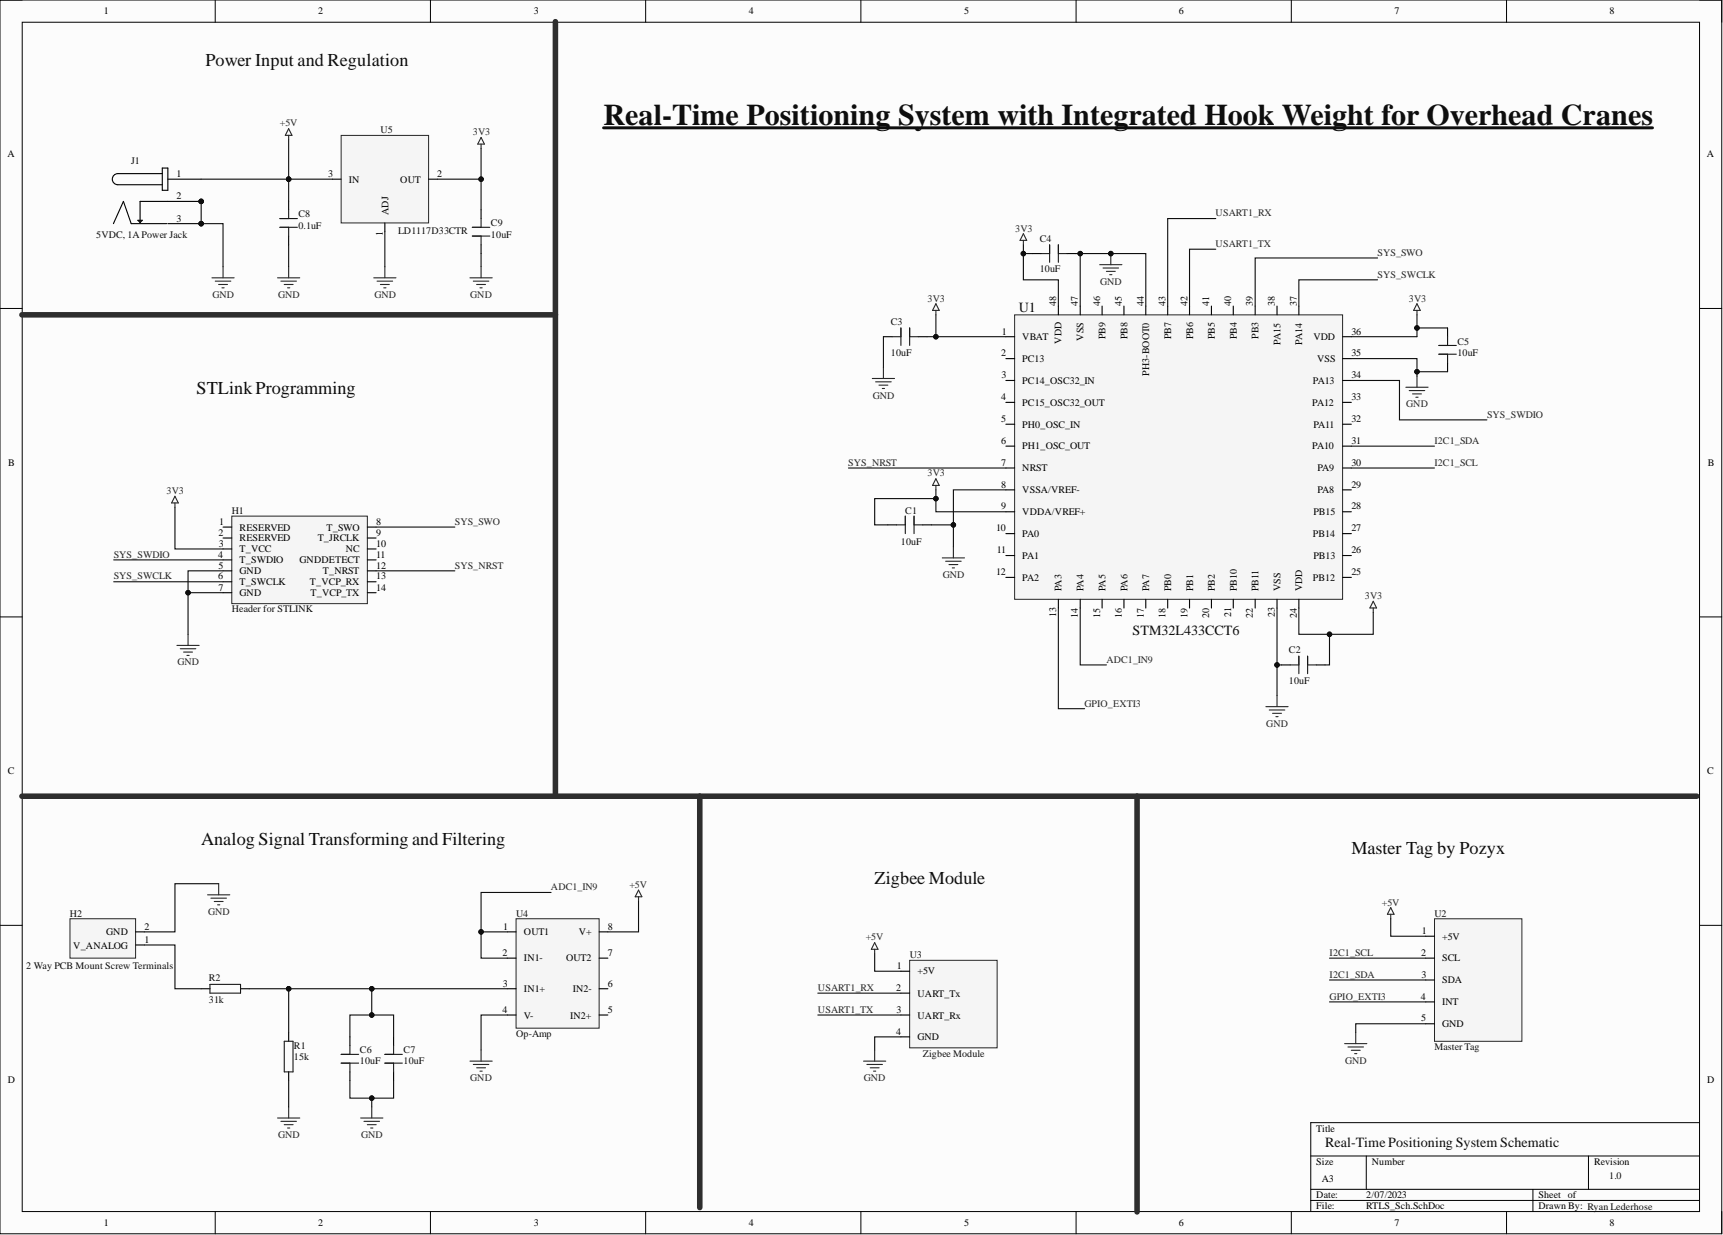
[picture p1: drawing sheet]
<svg xmlns="http://www.w3.org/2000/svg" width="393mm" height="282mm" viewBox="0 0 393 282" stroke-linecap="round" stroke-linejoin="round" font-family="sans-serif">
<path d="M0 0h393.1v281.6h-393.1z" fill-rule="evenodd" fill="#fcfcfc"/>
<path d="M0 0h393.1v281.6h-393.1z" fill="none" stroke="#000" stroke-width=".23"/>
<path d="M5.1 5.1h382.9v271.4h-382.9z" fill-rule="evenodd" fill="#fcfcfc"/>
<g fill="none" stroke="#000" stroke-width=".23">
<path d="M0 0h5.1M5.1 5.1h382.9v271.4h-382.9zM49.1 0v5.1M98.3 0v5.1M147.4 0v5.1M196.5 0v5.1M245.7 0v5.1M294.8 0v5.1M343.9 0v5.1M388 0h5.1v5.1M0 70.4h5.1M388 70.4h5.1"/>
<path d="M0 140.8h5.1M388 140.8h5.1M0 211.2h5.1M388 211.2h5.1M388 256.2h-88.8v20.3M49.1 276.5v5.1M98.3 276.5v5.1M147.4 276.5v5.1M196.5 276.5v5.1M245.7 276.5v5.1M294.8 276.5v5.1M299.2 263.8h88.8"/>
<path d="M299.2 271.4h88.8M299.2 274h88.8M311.9 263.8v7.6M343.9 276.5v5.1M350 271.4v5.1M362.6 263.8v7.6M393.1 276.5v5.1"/>
</g>
<g fill="none" stroke="#262626" stroke-width=".25">
<path d="M233.6 53.3l.8 1.6h-1.5zM233.6 54.9v1M253.6 57.9v2.5M213.7 69.3l.7 1.5h-1.5zM213.7 70.8v1.1M251.1 60.4h5M251.8 61.2h3.6M252.6 61.9h2M253.3 62.7h.5M323.5 69.3l.7 1.5h-1.5zM323.5 70.8v1.1M320.9 88.4h5.1"/>
<path d="M321.7 89.1h3.6M322.5 89.9h2M323.2 90.7h.5M323.5 85.8v2.6M213.7 110.8v1M213.7 109.3l.7 1.5h-1.5zM215.1 127.3h5.1M215.9 128.1h3.5M216.6 128.9h2.1M217.4 129.6h.5M217.7 124.8v2.5M313.5 137.2l.8 1.6h-1.6z"/>
<path d="M313.5 138.8v1M291.5 158.7v2.6M289 161.3h5.1M289.8 162h3.5M290.5 162.8h2M291.3 163.6h.5"/>
</g>
<circle cx="253.6" cy="57.9" r=".51" fill="#0e0e0e"/>
<circle cx="253.6" cy="57.9" r=".51" fill="none" stroke="#0e0e0e" stroke-width=".23"/>
<g fill="none" stroke="#262626" stroke-width=".25">
<path d="M199.1 86.4h5.1M199.9 87.1h3.6M200.7 87.9h2M201.4 88.7h.5M201.7 83.8v2.6M145.8 203.2l.7 1.5h-1.5zM145.8 204.7v1M109.8 239.7v2.5M63.4 255.2h5M64.1 255.9h3.6M64.9 256.7h2M65.6 257.5h.6"/>
<path d="M65.9 252.6v2.6M82.3 255.2h5.1M83.1 255.9h3.5M83.9 256.7h2M84.6 257.5h.5M84.9 252.6v2.6M107.3 242.2h5.1M108 242.9h3.6M108.8 243.7h2M109.6 244.5h.5"/>
</g>
<path d="M77.9 30.9h19.9v20h-19.9z" fill-rule="evenodd" fill="#f5f5f5"/>
<path d="M77.9 30.9h19.9v20h-19.9z" fill="none" stroke="#262626" stroke-width=".23"/>
<path d="M75.9 40.9h2M87.9 50.9v2M97.8 40.9h2" fill="none" stroke="#000" stroke-width=".25"/>
<g fill="none" stroke="#262626" stroke-width=".25">
<path d="M65.9 29.4l.8 1.5h-1.6zM65.9 30.9v1M109.8 31.4l.8 1.5h-1.5zM109.8 32.9v1M48.4 63.4h5.1M49.1 64.2h3.6M49.9 64.9h2M50.7 65.7h.5M50.9 60.9v2.5M63.4 63.4h5M64.1 64.2h3.6M64.9 64.9h2"/>
<path d="M65.6 65.7h.5M65.9 60.9v2.5M85.3 63.4h5.1M86.1 64.2h3.5M86.8 64.9h2.1M87.6 65.7h.5M87.9 60.9v2.5M107.3 63.4h5.1M108 64.2h3.6M108.8 64.9h2M109.6 65.7h.5M109.8 60.9v2.5"/>
</g>
<path d="M207.7 219.2h19.9v20h-19.9z" fill-rule="evenodd" fill="#f5f5f5"/>
<path d="M207.7 219.2h19.9v20h-19.9z" fill="none" stroke="#262626" stroke-width=".23"/>
<path d="M205.7 221.7h2M205.7 226.7h2M205.7 231.7h2M205.7 236.6h2" fill="none" stroke="#000" stroke-width=".25"/>
<path d="M199.7 215.1l.7 1.6h-1.5zM199.7 216.7v1M199.7 239.7v2.5M197.1 242.2h5.1M197.9 242.9h3.6M198.7 243.7h2M199.4 244.5h.5" fill="none" stroke="#262626" stroke-width=".25"/>
<path d="M327.5 209.7h19.9v28h-19.9z" fill-rule="evenodd" fill="#f5f5f5"/>
<path d="M327.5 209.7h19.9v28h-19.9z" fill="none" stroke="#262626" stroke-width=".23"/>
<path d="M325.5 213.7h2M325.5 218.7h2M325.5 223.7h2M325.5 228.7h2M325.5 233.7h2" fill="none" stroke="#000" stroke-width=".25"/>
<path d="M317.5 207.1l.8 1.6h-1.6zM317.5 208.7v1M307 238.2h5M307.7 239h3.6M308.5 239.7h2M309.5 235.7v2.5M309.3 240.5h.5" fill="none" stroke="#262626" stroke-width=".25"/>
<path d="M231.6 71.9h74.9v64.9h-74.9z" fill-rule="evenodd" fill="#f5f5f5"/>
<path d="M231.6 71.9h74.9v64.9h-74.9z" fill="none" stroke="#262626" stroke-width=".23"/>
<g fill="none" stroke="#000" stroke-width=".25">
<path d="M229.6 76.8h2M241.6 69.9v2M246.6 69.9v2M251.6 69.9v2M256.6 69.9v2M261.6 69.9v2M266.6 69.9v2M271.6 69.9v2M276.6 69.9v2M281.5 69.9v2M286.5 69.9v2M291.5 69.9v2"/>
<path d="M296.5 69.9v2M306.5 76.8h2M229.6 81.8h2M229.6 86.8h2M229.6 91.8h2M229.6 96.8h2M306.5 81.8h2M306.5 86.8h2M306.5 91.8h2M306.5 96.8h2M229.6 101.8h2M229.6 106.8h2"/>
<path d="M229.6 111.8h2M229.6 116.8h2M306.5 101.8h2M306.5 106.8h2M306.5 111.8h2M306.5 116.8h2M229.6 121.8h2M229.6 126.8h2M229.6 131.8h2M241.6 136.8v2M246.6 136.8v2M251.6 136.8v2"/>
<path d="M256.6 136.8v2M261.6 136.8v2M266.6 136.8v2M271.6 136.8v2M276.6 136.8v2M281.5 136.8v2M286.5 136.8v2M291.5 136.8v2M296.5 136.8v2M306.5 121.8h2M306.5 126.8h2M306.5 131.8h2"/>
</g>
<path d="M117.8 209.7h19v25h-19z" fill-rule="evenodd" fill="#f5f5f5"/>
<path d="M117.8 209.7h19v25h-19z" fill="none" stroke="#262626" stroke-width=".23"/>
<g fill="none" stroke="#000" stroke-width=".25">
<path d="M65.9 45.9v2M65.9 53.9v2M109.8 47.9v2M109.8 55.9v2M235.6 57.9h2M243.6 57.9h2M201.7 76.8h2M209.7 76.8h2M330.5 74.9v1.9M330.5 82.8v2M202.7 119.8h2M210.7 119.8h2"/>
<path d="M292.5 151.8h2M300.5 151.8h2M115.8 218.7h2M115.8 212.7h2M136.8 218.7h2M136.8 212.7h2M45.9 225.7h2M54.9 225.7h2M65.9 235.7v2M79.9 236.6v2M89.9 236.6v2M115.8 225.7h2"/>
<path d="M115.8 231.7h2M136.8 225.7h2M136.8 231.7h2M65.9 244.6v2M79.9 244.6v2M89.9 244.6v2"/>
</g>
<g fill="none" stroke="#1c1c1c" stroke-width=".25">
<path d="M63.9 51.9h4M63.9 49.9h4M65.9 47.9v2M65.9 51.9v2M107.8 53.9h4M107.8 51.9h4M109.8 49.9v2M109.8 53.9v2M237.6 57.9h2M239.6 55.9v4M241.6 57.9h2M241.6 55.9v4"/>
<path d="M203.7 76.8h2M205.7 74.9v3.9M207.7 76.8h2M207.7 74.9v3.9M328.5 78.8h4M330.5 76.8v2M328.5 80.8h4M330.5 80.8v2M204.7 119.8h2M206.7 117.8v4M208.7 119.8h2M208.7 117.8v4"/>
<path d="M294.5 151.8h2M296.5 149.8v4M298.5 151.8h2M298.5 149.8v4M47.9 224.7h7v2h-7zM64.9 237.7h2v6.9h-2zM79.9 238.6v2M89.9 238.6v2M77.9 242.6h4M77.9 240.6h4M79.9 242.6v2M87.9 242.6h4"/>
<path d="M87.9 240.6h4M89.9 242.6v2"/>
</g>
<circle cx="45.9" cy="46" r=".51" fill="#0e0e0e"/>
<circle cx="45.9" cy="46" r=".51" fill="none" stroke="#0e0e0e" stroke-width=".23"/>
<circle cx="45.9" cy="51" r=".51" fill="#0e0e0e"/>
<circle cx="45.9" cy="51" r=".51" fill="none" stroke="#0e0e0e" stroke-width=".23"/>
<path d="M38.3 40.9h7.6M38.3 46h7.6" fill="none" stroke="#000" stroke-width=".25"/>
<circle cx="45.9" cy="46" r=".51" fill="#0e0e0e"/>
<circle cx="45.9" cy="46" r=".51" fill="none" stroke="#0e0e0e" stroke-width=".23"/>
<path d="M38.3 51h7.6" fill="none" stroke="#000" stroke-width=".25"/>
<circle cx="45.9" cy="51" r=".51" fill="#0e0e0e"/>
<circle cx="45.9" cy="51" r=".51" fill="none" stroke="#0e0e0e" stroke-width=".23"/>
<path d="M37.1 39.6h-10.2a1.27 1.27 0 0 0-1.3 1.3 1.27 1.27 0 0 0 1.3 1.3h10.2M37.1 38.4h1.2v5h-1.2zM25.9 51l2.3-5 1.7 5h8.2M31.5 50.3h1l-.5 .5zM38.3 46h-6.3v4.8" fill="none" stroke="#000" stroke-width=".25"/>
<path d="M16 209.7h15v9h-15z" fill-rule="evenodd" fill="#f5f5f5"/>
<path d="M16 209.7h15v9h-15z" fill="none" stroke="#262626" stroke-width=".23"/>
<path d="M31 215.7h2M31 212.7h2" fill="none" stroke="#000" stroke-width=".25"/>
<path d="M47.4 204.2h5.1M48.2 205h3.5M48.9 205.8h2M49.7 206.5h.5M49.9 201.7v2.5" fill="none" stroke="#262626" stroke-width=".25"/>
<path d="M126.8 4.9v67h-121.8M5 181.7h382.4M159.8 181.7v93.9M259.6 181.7v94.9" fill="none" stroke="#2e2e2e" stroke-width="1.3"/>
<path d="M137.8 29.2h239.5" fill="none" stroke="#0e0e0e" stroke-width=".68"/>
<path d="M52.9 117.8h31v20h-31z" fill-rule="evenodd" fill="#f5f5f5"/>
<path d="M52.9 117.8h31v20h-31z" fill="none" stroke="#262626" stroke-width=".23"/>
<g fill="none" stroke="#000" stroke-width=".25">
<path d="M50.9 120.3h2M50.9 122.8h2M50.9 125.3h2M50.9 127.8h2M50.9 130.3h2M50.9 132.8h2M50.9 135.3h2M83.9 120.3h2M83.9 122.8h2M83.9 125.3h2M83.9 127.8h2M83.9 130.3h2"/>
<path d="M83.9 132.8h2M83.9 135.3h2"/>
</g>
<path d="M39.9 113.3l.8 1.5h-1.5zM39.9 114.8v1M40.4 147.3h5.1M41.2 148.1h3.5M41.9 148.8h2M42.7 149.6h.5M42.9 144.8v2.5" fill="none" stroke="#262626" stroke-width=".25"/>
<path d="M126.8 71.9v109.8" fill="none" stroke="#2e2e2e" stroke-width="1.3"/>
<path d="M308.5 76.8h15M303.5 144.8v7h-1" fill="none" stroke="#0e0e0e" stroke-width=".25"/>
<circle cx="303.5" cy="144.8" r=".51" fill="#0e0e0e"/>
<circle cx="303.5" cy="144.8" r=".51" fill="none" stroke="#0e0e0e" stroke-width=".23"/>
<path d="M291.5 151.8v6.9" fill="none" stroke="#0e0e0e" stroke-width=".25"/>
<circle cx="291.5" cy="151.8" r=".51" fill="#0e0e0e"/>
<circle cx="291.5" cy="151.8" r=".51" fill="none" stroke="#0e0e0e" stroke-width=".23"/>
<path d="M212.7 119.8h5" fill="none" stroke="#0e0e0e" stroke-width=".25"/>
<circle cx="217.7" cy="119.8" r=".51" fill="#0e0e0e"/>
<circle cx="217.7" cy="119.8" r=".51" fill="none" stroke="#0e0e0e" stroke-width=".23"/>
<path d="M213.7 113.8h-14v6h3" fill="none" stroke="#0e0e0e" stroke-width=".25"/>
<circle cx="213.7" cy="113.8" r=".51" fill="#0e0e0e"/>
<circle cx="213.7" cy="113.8" r=".51" fill="none" stroke="#0e0e0e" stroke-width=".23"/>
<path d="M201.7 76.8v7M213.7 71.9v4.9h-2" fill="none" stroke="#0e0e0e" stroke-width=".25"/>
<circle cx="213.7" cy="76.8" r=".51" fill="#0e0e0e"/>
<circle cx="213.7" cy="76.8" r=".51" fill="none" stroke="#0e0e0e" stroke-width=".23"/>
<path d="M213.7 76.8h15.9" fill="none" stroke="#0e0e0e" stroke-width=".25"/>
<circle cx="213.7" cy="76.8" r=".51" fill="#0e0e0e"/>
<circle cx="213.7" cy="76.8" r=".51" fill="none" stroke="#0e0e0e" stroke-width=".23"/>
<path d="M233.6 57.9h2" fill="none" stroke="#0e0e0e" stroke-width=".25"/>
<circle cx="233.6" cy="57.9" r=".51" fill="#0e0e0e"/>
<circle cx="233.6" cy="57.9" r=".51" fill="none" stroke="#0e0e0e" stroke-width=".23"/>
<path d="M323.5 84.8h7" fill="none" stroke="#0e0e0e" stroke-width=".25"/>
<circle cx="323.5" cy="84.8" r=".51" fill="#0e0e0e"/>
<circle cx="323.5" cy="84.8" r=".51" fill="none" stroke="#0e0e0e" stroke-width=".23"/>
<path d="M323.5 74.9h7" fill="none" stroke="#0e0e0e" stroke-width=".25"/>
<circle cx="323.5" cy="74.9" r=".51" fill="#0e0e0e"/>
<circle cx="323.5" cy="74.9" r=".51" fill="none" stroke="#0e0e0e" stroke-width=".23"/>
<path d="M277.6 49.9h-11v20M277.6 56.9h-6v13M308.5 106.8h19M308.5 101.8h19M241.6 138.8v22.9h6M246.6 138.8v13h6M125.8 203.7h-16v9h6M145.8 205.7v7h-7M115.8 231.7h-6v8" fill="none" stroke="#0e0e0e" stroke-width=".25"/>
<circle cx="109.8" cy="212.7" r=".51" fill="#0e0e0e"/>
<circle cx="109.8" cy="212.7" r=".51" fill="none" stroke="#0e0e0e" stroke-width=".23"/>
<path d="M109.8 212.7v6h6" fill="none" stroke="#0e0e0e" stroke-width=".25"/>
<circle cx="109.8" cy="212.7" r=".51" fill="#0e0e0e"/>
<circle cx="109.8" cy="212.7" r=".51" fill="none" stroke="#0e0e0e" stroke-width=".23"/>
<path d="M84.9 231.7h5v4.9" fill="none" stroke="#0e0e0e" stroke-width=".25"/>
<circle cx="84.9" cy="231.7" r=".51" fill="#0e0e0e"/>
<circle cx="84.9" cy="231.7" r=".51" fill="none" stroke="#0e0e0e" stroke-width=".23"/>
<path d="M84.9 250.6v2" fill="none" stroke="#0e0e0e" stroke-width=".25"/>
<circle cx="84.9" cy="250.6" r=".51" fill="#0e0e0e"/>
<circle cx="84.9" cy="250.6" r=".51" fill="none" stroke="#0e0e0e" stroke-width=".23"/>
<path d="M115.8 225.7h-30.9v6h-5v4.9" fill="none" stroke="#0e0e0e" stroke-width=".25"/>
<circle cx="84.9" cy="225.7" r=".51" fill="#0e0e0e"/>
<circle cx="84.9" cy="225.7" r=".51" fill="none" stroke="#0e0e0e" stroke-width=".23"/>
<circle cx="84.9" cy="231.7" r=".51" fill="#0e0e0e"/>
<circle cx="84.9" cy="231.7" r=".51" fill="none" stroke="#0e0e0e" stroke-width=".23"/>
<path d="M84.9 225.7h-19v10" fill="none" stroke="#0e0e0e" stroke-width=".25"/>
<circle cx="65.9" cy="225.7" r=".51" fill="#0e0e0e"/>
<circle cx="65.9" cy="225.7" r=".51" fill="none" stroke="#0e0e0e" stroke-width=".23"/>
<circle cx="84.9" cy="225.7" r=".51" fill="#0e0e0e"/>
<circle cx="84.9" cy="225.7" r=".51" fill="none" stroke="#0e0e0e" stroke-width=".23"/>
<path d="M56.9 225.7h9M65.9 246.6v6" fill="none" stroke="#0e0e0e" stroke-width=".25"/>
<circle cx="65.9" cy="225.7" r=".51" fill="#0e0e0e"/>
<circle cx="65.9" cy="225.7" r=".51" fill="none" stroke="#0e0e0e" stroke-width=".23"/>
<path d="M79.9 246.6v4h10v-4" fill="none" stroke="#0e0e0e" stroke-width=".25"/>
<circle cx="84.9" cy="250.6" r=".51" fill="#0e0e0e"/>
<circle cx="84.9" cy="250.6" r=".51" fill="none" stroke="#0e0e0e" stroke-width=".23"/>
<path d="M65.9 31.9v9h-20" fill="none" stroke="#0e0e0e" stroke-width=".25"/>
<circle cx="65.9" cy="40.9" r=".51" fill="#0e0e0e"/>
<circle cx="65.9" cy="40.9" r=".51" fill="none" stroke="#0e0e0e" stroke-width=".23"/>
<path d="M65.9 40.9h10" fill="none" stroke="#0e0e0e" stroke-width=".25"/>
<circle cx="65.9" cy="40.9" r=".51" fill="#0e0e0e"/>
<circle cx="65.9" cy="40.9" r=".51" fill="none" stroke="#0e0e0e" stroke-width=".23"/>
<path d="M109.8 33.9v7h-10M87.9 52.9v8" fill="none" stroke="#0e0e0e" stroke-width=".25"/>
<circle cx="109.8" cy="40.9" r=".51" fill="#0e0e0e"/>
<circle cx="109.8" cy="40.9" r=".51" fill="none" stroke="#0e0e0e" stroke-width=".23"/>
<path d="M45.9 45.9v5.1h5v9.9" fill="none" stroke="#0e0e0e" stroke-width=".25"/>
<circle cx="45.9" cy="46" r=".51" fill="#0e0e0e"/>
<circle cx="45.9" cy="46" r=".51" fill="none" stroke="#0e0e0e" stroke-width=".23"/>
<circle cx="45.9" cy="51" r=".51" fill="#0e0e0e"/>
<circle cx="45.9" cy="51" r=".51" fill="none" stroke="#0e0e0e" stroke-width=".23"/>
<path d="M65.9 40.9v5" fill="none" stroke="#0e0e0e" stroke-width=".25"/>
<circle cx="65.9" cy="40.9" r=".51" fill="#0e0e0e"/>
<circle cx="65.9" cy="40.9" r=".51" fill="none" stroke="#0e0e0e" stroke-width=".23"/>
<path d="M65.9 55.9v5M109.8 40.9v7" fill="none" stroke="#0e0e0e" stroke-width=".25"/>
<circle cx="109.8" cy="40.9" r=".51" fill="#0e0e0e"/>
<circle cx="109.8" cy="40.9" r=".51" fill="none" stroke="#0e0e0e" stroke-width=".23"/>
<path d="M109.8 57.9v3M246.6 57.9v12M199.7 217.7v4h6M303.5 218.7h22M317.5 209.7v4h8M186.7 226.7h19M186.7 231.7h19M205.7 236.6h-6v3.1M303.5 223.7h22M303.5 228.7h22M325.5 233.7h-16v2" fill="none" stroke="#0e0e0e" stroke-width=".25"/>
<circle cx="246.6" cy="57.9" r=".51" fill="#0e0e0e"/>
<circle cx="246.6" cy="57.9" r=".51" fill="none" stroke="#0e0e0e" stroke-width=".23"/>
<path d="M39.9 115.8v9.5h11M42.9 135.3v9.5M33 215.7h6.9v10h6M49.9 201.7h-10v11h-6.9" fill="none" stroke="#0e0e0e" stroke-width=".25"/>
<circle cx="42.9" cy="135.3" r=".51" fill="#0e0e0e"/>
<circle cx="42.9" cy="135.3" r=".51" fill="none" stroke="#0e0e0e" stroke-width=".23"/>
<path d="M26 132.8h24.9M50.9 130.3h-8v5h8" fill="none" stroke="#0e0e0e" stroke-width=".25"/>
<circle cx="42.9" cy="135.3" r=".51" fill="#0e0e0e"/>
<circle cx="42.9" cy="135.3" r=".51" fill="none" stroke="#0e0e0e" stroke-width=".23"/>
<path d="M213.7 111.8v5h15.9M26 127.8h24.9M85.9 120.3h17.9M85.9 130.3h17.9" fill="none" stroke="#0e0e0e" stroke-width=".25"/>
<circle cx="213.7" cy="113.8" r=".51" fill="#0e0e0e"/>
<circle cx="213.7" cy="113.8" r=".51" fill="none" stroke="#0e0e0e" stroke-width=".23"/>
<path d="M233.6 55.9v8h8v6" fill="none" stroke="#0e0e0e" stroke-width=".25"/>
<circle cx="233.6" cy="57.9" r=".51" fill="#0e0e0e"/>
<circle cx="233.6" cy="57.9" r=".51" fill="none" stroke="#0e0e0e" stroke-width=".23"/>
<path d="M245.6 57.9h16v12" fill="none" stroke="#0e0e0e" stroke-width=".25"/>
<circle cx="246.6" cy="57.9" r=".51" fill="#0e0e0e"/>
<circle cx="246.6" cy="57.9" r=".51" fill="none" stroke="#0e0e0e" stroke-width=".23"/>
<circle cx="253.6" cy="57.9" r=".51" fill="#0e0e0e"/>
<circle cx="253.6" cy="57.9" r=".51" fill="none" stroke="#0e0e0e" stroke-width=".23"/>
<path d="M291.5 138.8v13h1" fill="none" stroke="#0e0e0e" stroke-width=".25"/>
<circle cx="291.5" cy="151.8" r=".51" fill="#0e0e0e"/>
<circle cx="291.5" cy="151.8" r=".51" fill="none" stroke="#0e0e0e" stroke-width=".23"/>
<path d="M296.5 138.8v6h17v-5" fill="none" stroke="#0e0e0e" stroke-width=".25"/>
<circle cx="303.5" cy="144.8" r=".51" fill="#0e0e0e"/>
<circle cx="303.5" cy="144.8" r=".51" fill="none" stroke="#0e0e0e" stroke-width=".23"/>
<path d="M308.5 81.8h15v4" fill="none" stroke="#0e0e0e" stroke-width=".25"/>
<circle cx="323.5" cy="84.8" r=".51" fill="#0e0e0e"/>
<circle cx="323.5" cy="84.8" r=".51" fill="none" stroke="#0e0e0e" stroke-width=".23"/>
<path d="M323.5 71.9v4.9" fill="none" stroke="#0e0e0e" stroke-width=".25"/>
<circle cx="323.5" cy="74.9" r=".51" fill="#0e0e0e"/>
<circle cx="323.5" cy="74.9" r=".51" fill="none" stroke="#0e0e0e" stroke-width=".23"/>
<path d="M314.5 58.9h-28v11M314.5 63.9h-18v6M308.5 86.8h11v9h19.9M193.7 106.8h35.9M229.6 111.8h-11.9v13" fill="none" stroke="#0e0e0e" stroke-width=".25"/>
<circle cx="217.7" cy="119.8" r=".51" fill="#0e0e0e"/>
<circle cx="217.7" cy="119.8" r=".51" fill="none" stroke="#0e0e0e" stroke-width=".23"/>
<text font-size="6.8" fill="#0e0e0e" x="137.8" y="28.4">Real-Time Positioning System with Integrated Hook Weight for Overhead Cranes</text>
<g font-size="4.1" fill="#0e0e0e">
<text x="46.9" y="15.1">Power Input and Regulation</text>
<text x="44.9" y="90">STLinkProgramming</text>
<text x="45.9" y="192.8">Analog Signal Transforming and Filtering</text>
<text x="308.5" y="194.8">Master Tag by Pozyx</text>
<text x="199.7" y="201.8">Zigbee Module</text>
</g>
<g font-size="3.2" fill="#0e0e0e">
<text x="232.6" y="71.1">U1</text>
<text x="258.6" y="145">STM32L433CCT6</text>
<text x="302.5" y="261.9">Real-Time Positioning System Schematic</text>
</g>
<g font-size="2.3">
<text x="23.7" y="3.3">1</text>
<text x="72.6" y="3.3">2</text>
<text x="121.9" y="3.3">3</text>
<text x="170.9" y="3.3">4</text>
<text x="220.1" y="3.3">5</text>
<text x="269.1" y="3.3">6</text>
<text x="318.3" y="3.3">7</text>
<text x="367.4" y="3.3">8</text>
<text x="1.7" y="35.9">A</text>
<text x="389.7" y="35.9">A</text>
<text x="40.3" y="40.4">1</text>
<text x="74.9" y="40.4">3</text>
<text x="79.6" y="41.7">IN</text>
<text x="91.4" y="41.7">OUT</text>
<text x="99.8" y="40.4">2</text>
<text x="40.3" y="45.5">2</text>
<text x="40.3" y="50.6">3</text>
<text x="87.4" y="53.8" transform="rotate(-90 87.4 53.8)">1</text>
<text x="88.7" y="49.1" transform="rotate(-90 88.7 49.1)">ADJ</text>
<text x="241.1" y="69.9" transform="rotate(-90 241.1 69.9)">48</text>
<text x="246.1" y="69.9" transform="rotate(-90 246.1 69.9)">47</text>
<text x="251.1" y="69.9" transform="rotate(-90 251.1 69.9)">46</text>
<text x="256.1" y="69.9" transform="rotate(-90 256.1 69.9)">45</text>
<text x="261.1" y="69.9" transform="rotate(-90 261.1 69.9)">44</text>
<text x="266.1" y="69.9" transform="rotate(-90 266.1 69.9)">43</text>
<text x="271.1" y="69.9" transform="rotate(-90 271.1 69.9)">42</text>
<text x="276.1" y="69.9" transform="rotate(-90 276.1 69.9)">41</text>
<text x="281.1" y="69.9" transform="rotate(-90 281.1 69.9)">40</text>
<text x="286" y="69.9" transform="rotate(-90 286 69.9)">39</text>
<text x="291" y="69.9" transform="rotate(-90 291 69.9)">38</text>
<text x="296" y="69.9" transform="rotate(-90 296 69.9)">37</text>
<text x="228.7" y="76.4">1</text>
<text x="233.4" y="77.6">VBAT</text>
<text x="247.3" y="77.7" transform="rotate(-90 247.3 77.7)">VSS</text>
<text x="252.4" y="77.5" transform="rotate(-90 252.4 77.5)">PB9</text>
<text x="257.4" y="77.5" transform="rotate(-90 257.4 77.5)">PB8</text>
<text x="267.4" y="77.5" transform="rotate(-90 267.4 77.5)">PB7</text>
<text x="272.4" y="77.5" transform="rotate(-90 272.4 77.5)">PB6</text>
<text x="277.3" y="77.5" transform="rotate(-90 277.3 77.5)">PB5</text>
<text x="282.3" y="77.5" transform="rotate(-90 282.3 77.5)">PB4</text>
<text x="287.3" y="77.4" transform="rotate(-90 287.3 77.4)">PB3</text>
<text x="299.8" y="77.6">VDD</text>
<text x="308.5" y="76.4">36</text>
<text x="228.6" y="81.4">2</text>
<text x="233.4" y="82.6">PC13</text>
<text x="242.3" y="78.5" transform="rotate(-90 242.3 78.5)">VDD</text>
<text x="292.3" y="78.7" transform="rotate(-90 292.3 78.7)">PA15</text>
<text x="297.3" y="78.7" transform="rotate(-90 297.3 78.7)">PA14</text>
<text x="300.7" y="82.6">VSS</text>
<text x="308.5" y="81.4">35</text>
<text x="228.7" y="86.3">3</text>
<text x="233.4" y="87.6">PC14_OSC32_IN</text>
<text x="262.4" y="85.7" transform="rotate(-90 262.4 85.7)">PH3-BOOT0</text>
<text x="299.7" y="87.6">PA13</text>
<text x="308.5" y="86.3">34</text>
<text x="228.6" y="91.3">4</text>
<text x="233.4" y="92.6">PC15_OSC32_OUT</text>
<text x="299.6" y="92.6">PA12</text>
<text x="308.5" y="91.3">33</text>
<text x="228.6" y="96.3">5</text>
<text x="228.6" y="101.3">6</text>
<text x="233.4" y="97.6">PH0_OSC_IN</text>
<text x="299.8" y="97.6">PA11</text>
<text x="308.5" y="101.3">31</text>
<text x="308.5" y="96.3">32</text>
<text x="1.9" y="106.4">B</text>
<text x="228.6" y="106.3">7</text>
<text x="233.4" y="102.6">PH1_OSC_OUT</text>
<text x="233.4" y="107.6">NRST</text>
<text x="299.6" y="102.6">PA10</text>
<text x="300.8" y="107.6">PA9</text>
<text x="308.5" y="106.3">30</text>
<text x="389.8" y="106.4">B</text>
<text x="228.6" y="111.3">8</text>
<text x="233.4" y="112.6">VSSA/VREF-</text>
<text x="300.8" y="112.6">PA8</text>
<text x="308.5" y="111.3">29</text>
<text x="50" y="119.8">1</text>
<text x="85.9" y="119.8">8</text>
<text x="228.6" y="116.3">9</text>
<text x="233.4" y="117.5">VDDA/VREF+</text>
<text x="299.8" y="117.5">PB15</text>
<text x="308.5" y="116.3">28</text>
<text x="49.9" y="122.3">2</text>
<text x="50" y="124.8">3</text>
<text x="54.7" y="121.1">RESERVED</text>
<text x="54.7" y="123.5">RESERVED</text>
<text x="72.5" y="123.5">T_JRCLK</text>
<text x="74.6" y="121.1">T_SWO</text>
<text x="85.9" y="122.3">9</text>
<text x="85.9" y="124.8">10</text>
<text x="227.4" y="121.3">10</text>
<text x="233.4" y="122.5">PA0</text>
<text x="299.7" y="122.5">PB14</text>
<text x="308.5" y="121.3">27</text>
<text x="49.8" y="127.3">4</text>
<text x="49.9" y="129.8">5</text>
<text x="54.7" y="126.1">T_VCC</text>
<text x="54.7" y="128.5">T_SWDIO</text>
<text x="54.7" y="131.1">GND</text>
<text x="68.4" y="128.5">GNDDETECT</text>
<text x="73.7" y="131.1">T_NRST</text>
<text x="79" y="126.1">NC</text>
<text x="85.9" y="127.3">11</text>
<text x="85.9" y="129.8">12</text>
<text x="227.4" y="131.2">12</text>
<text x="227.6" y="126.3">11</text>
<text x="233.4" y="127.5">PA1</text>
<text x="299.8" y="127.5">PB13</text>
<text x="308.5" y="131.2">25</text>
<text x="308.5" y="126.3">26</text>
<text x="49.8" y="132.3">6</text>
<text x="49.9" y="134.8">7</text>
<text x="54.7" y="133.5">T_SWCLK</text>
<text x="54.7" y="136.1">GND</text>
<text x="70.8" y="133.5">T_VCP_RX</text>
<text x="70.9" y="136.1">T_VCP_TX</text>
<text x="85.9" y="132.3">13</text>
<text x="85.9" y="134.8">14</text>
<text x="233.4" y="132.5">PA2</text>
<text x="242.3" y="135" transform="rotate(-90 242.3 135)">PA3</text>
<text x="247.3" y="135" transform="rotate(-90 247.3 135)">PA4</text>
<text x="252.4" y="135" transform="rotate(-90 252.4 135)">PA5</text>
<text x="257.4" y="135" transform="rotate(-90 257.4 135)">PA6</text>
<text x="262.4" y="135" transform="rotate(-90 262.4 135)">PA7</text>
<text x="267.4" y="135" transform="rotate(-90 267.4 135)">PB0</text>
<text x="272.4" y="135" transform="rotate(-90 272.4 135)">PB1</text>
<text x="277.3" y="135" transform="rotate(-90 277.3 135)">PB2</text>
<text x="282.3" y="135" transform="rotate(-90 282.3 135)">PB10</text>
<text x="287.3" y="135" transform="rotate(-90 287.3 135)">PB11</text>
<text x="292.3" y="135" transform="rotate(-90 292.3 135)">VSS</text>
<text x="297.3" y="135" transform="rotate(-90 297.3 135)">VDD</text>
<text x="299.7" y="132.5">PB12</text>
<text x="241.1" y="140.9" transform="rotate(-90 241.1 140.9)">13</text>
<text x="246.1" y="141.1" transform="rotate(-90 246.1 141.1)">14</text>
<text x="251.1" y="141" transform="rotate(-90 251.1 141)">15</text>
<text x="256.1" y="141" transform="rotate(-90 256.1 141)">16</text>
<text x="261.1" y="141" transform="rotate(-90 261.1 141)">17</text>
<text x="266.1" y="141" transform="rotate(-90 266.1 141)">18</text>
<text x="271.1" y="141" transform="rotate(-90 271.1 141)">19</text>
<text x="276.1" y="141.1" transform="rotate(-90 276.1 141.1)">20</text>
<text x="281.1" y="140.8" transform="rotate(-90 281.1 140.8)">21</text>
<text x="286" y="141" transform="rotate(-90 286 141)">22</text>
<text x="291" y="140.9" transform="rotate(-90 291 140.9)">23</text>
<text x="296" y="141.1" transform="rotate(-90 296 141.1)">24</text>
<text x="1.8" y="176.7">C</text>
<text x="389.8" y="176.7">C</text>
<text x="24.3" y="213.4">GND</text>
<text x="33" y="215.2">1</text>
<text x="33" y="212.2">2</text>
<text x="114.9" y="212.2">1</text>
<text x="119.6" y="213.4">OUT1</text>
<text x="132.1" y="213.4">V+</text>
<text x="138.8" y="212.2">8</text>
<text x="324.6" y="213.2">1</text>
<text x="329.2" y="214.5">+5V</text>
<text x="16.7" y="216.5">V_ANALOG</text>
<text x="114.7" y="218.2">2</text>
<text x="119.6" y="219.4">IN1-</text>
<text x="129.2" y="219.4">OUT2</text>
<text x="138.8" y="218.2">7</text>
<text x="204.7" y="221.1">1</text>
<text x="324.4" y="218.2">2</text>
<text x="329.2" y="219.4">SCL</text>
<text x="114.8" y="225.2">3</text>
<text x="119.6" y="226.5">IN1+</text>
<text x="130.8" y="226.5">IN2-</text>
<text x="138.8" y="225.2">6</text>
<text x="204.6" y="226.2">2</text>
<text x="209.5" y="222.4">+5V</text>
<text x="209.5" y="227.5">UART_Tx</text>
<text x="324.5" y="223.2">3</text>
<text x="329.2" y="224.4">SDA</text>
<text x="114.7" y="231.2">4</text>
<text x="119.6" y="232.5">V-</text>
<text x="130.2" y="232.5">IN2+</text>
<text x="138.8" y="231.2">5</text>
<text x="204.6" y="231.2">3</text>
<text x="209.5" y="232.5">UART_Rx</text>
<text x="324.3" y="228.2">4</text>
<text x="324.4" y="233.1">5</text>
<text x="329.2" y="229.4">INT</text>
<text x="204.6" y="236.2">4</text>
<text x="209.5" y="237.5">GND</text>
<text x="329.2" y="234.4">GND</text>
<text x="1.8" y="247.2">D</text>
<text x="389.8" y="247.2">D</text>
<text x="300.5" y="258.3">Title</text>
<text x="300.5" y="265.9">Size</text>
<text x="301.8" y="269.7">A3</text>
<text x="313.2" y="265.9">Number</text>
<text x="363.9" y="265.9">Revision</text>
<text x="300.5" y="273.5">Date:</text>
<text x="311.9" y="273.5">2/07/2023</text>
<text x="351.2" y="273.5">Sheet of</text>
<text x="23.7" y="279.8">1</text>
<text x="72.6" y="279.8">2</text>
<text x="121.9" y="279.8">3</text>
<text x="170.9" y="279.8">4</text>
<text x="220.1" y="279.8">5</text>
<text x="269.1" y="279.8">6</text>
<text x="300.5" y="276">File:</text>
<text x="311.9" y="276">RTLS_Sch.SchDoc</text>
<text x="318.3" y="279.8">7</text>
<text x="351.2" y="276">Drawn By: Ryan Lederhose</text>
<text x="367.4" y="279.8">8</text>
</g>
<g font-size="2.3" fill="#262626">
<text x="63.9" y="28.8">+5V</text>
<text x="107.9" y="30.9">3V3</text>
<text x="231.8" y="52.9">3V3</text>
<text x="277.5" y="49.4">USART1_RX</text>
<text x="277.5" y="56.4">USART1_TX</text>
<text x="314.4" y="58.4">SYS_SWO</text>
<text x="251.1" y="64.9">GND</text>
<text x="314.4" y="63.3">SYS_SWCLK</text>
<text x="48.5" y="68">GND</text>
<text x="63.5" y="68">GND</text>
<text x="85.5" y="68">GND</text>
<text x="107.4" y="68">GND</text>
<text x="211.7" y="68.8">3V3</text>
<text x="321.6" y="68.8">3V3</text>
<text x="199.2" y="91">GND</text>
<text x="321" y="92.9">GND</text>
<text x="339.5" y="95.3">SYS_SWDIO</text>
<text x="327.5" y="101.3">I2C1_SDA</text>
<text x="193.7" y="106.3">SYS_NRST</text>
<text x="327.5" y="106.3">I2C1_SCL</text>
<text x="38" y="112.8">3V3</text>
<text x="211.7" y="108.7">3V3</text>
<text x="103.8" y="119.8">SYS_SWO</text>
<text x="26" y="127.3">SYS_SWDIO</text>
<text x="103.8" y="129.8">SYS_NRST</text>
<text x="215.2" y="131.9">GND</text>
<text x="26" y="132.3">SYS_SWCLK</text>
<text x="311.6" y="136.7">3V3</text>
<text x="40.5" y="151.9">GND</text>
<text x="252.6" y="151.3">ADC1_IN9</text>
<text x="247.6" y="161.3">GPIO_EXTI3</text>
<text x="289.1" y="165.8">GND</text>
<text x="125.8" y="203.2">ADC1_IN9</text>
<text x="143.7" y="202.7">+5V</text>
<text x="47.5" y="208.8">GND</text>
<text x="315.5" y="206.7">+5V</text>
<text x="197.6" y="214.6">+5V</text>
<text x="303.5" y="218.2">I2C1_SCL</text>
<text x="186.7" y="226.2">USART1_RX</text>
<text x="303.5" y="223.2">I2C1_SDA</text>
<text x="186.7" y="231.2">USART1_TX</text>
<text x="303.5" y="228.2">GPIO_EXTI3</text>
<text x="307.1" y="242.8">GND</text>
<text x="107.4" y="246.8">GND</text>
<text x="197.2" y="246.8">GND</text>
<text x="63.5" y="259.8">GND</text>
<text x="82.4" y="259.8">GND</text>
</g>
<g font-size="2.3" fill="#0e0e0e">
<text x="86.9" y="30.4">U5</text>
<text x="29.9" y="37.4">J1</text>
<text x="68.1" y="49.6">C8</text>
<text x="68.1" y="52.2">0.1uF</text>
<text x="90.9" y="53.4">LD1117D33CTR</text>
<text x="112.1" y="51.7">C9</text>
<text x="22" y="54.4">5VDC, 1APower Jack</text>
<text x="112.1" y="54.2">10uF</text>
<text x="237.4" y="55.1">C4</text>
<text x="237.4" y="62.2">10uF</text>
<text x="203.4" y="74.1">C3</text>
<text x="203.4" y="81.2">10uF</text>
<text x="332.7" y="78.6">C5</text>
<text x="332.7" y="81.2">10uF</text>
<text x="52.9" y="117.3">H1</text>
<text x="206.7" y="117.3">C1</text>
<text x="205.7" y="124.3">10uF</text>
<text x="52.9" y="139.8">Header for STLINK</text>
<text x="294.2" y="149">C2</text>
<text x="294.2" y="156">10uF</text>
<text x="16" y="209.2">H2</text>
<text x="117.8" y="209.2">U4</text>
<text x="327.5" y="209.2">U2</text>
<text x="6" y="221.1">2 Way PCB Mount Screw Terminals</text>
<text x="207.7" y="218.7">U3</text>
<text x="47.7" y="223.9">R2</text>
<text x="47.7" y="229">31k</text>
<text x="67.1" y="239.4">R1</text>
<text x="117.8" y="236.7">Op-Amp</text>
<text x="327.5" y="239.7">Master Tag</text>
<text x="67.1" y="241.9">15k</text>
<text x="82.2" y="240.4">C6</text>
<text x="82.2" y="242.9">10uF</text>
<text x="92.1" y="240.4">C7</text>
<text x="92.1" y="242.9">10uF</text>
<text x="210.6" y="241.2">Zigbee Module</text>
<text x="367.4" y="269.1">1.0</text>
</g>
</svg>
